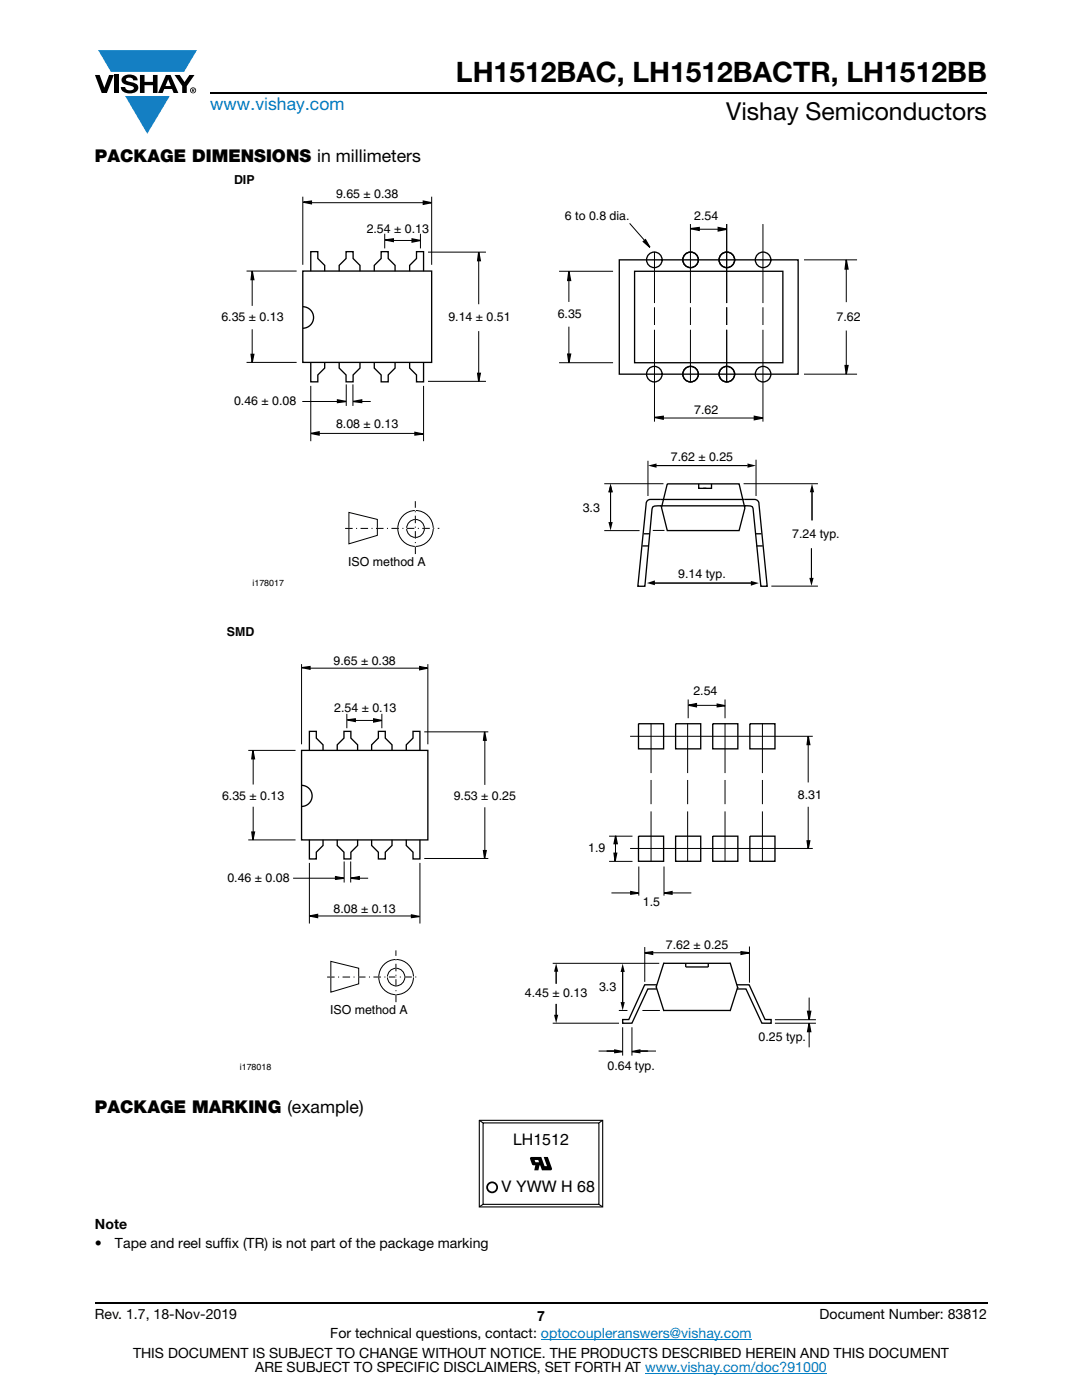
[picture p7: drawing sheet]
<svg xmlns="http://www.w3.org/2000/svg" width="216mm" height="279mm" viewBox="0 0 216 279" stroke-linecap="round" stroke-linejoin="round" font-family="sans-serif">
<g fill="#147fc3">
<path d="M19.6 10h19.7l-2.6 4.3h-1.1h-13.5z"/>
<path d="M25 19.2h8.9l-4.5 7.5z"/>
</g>
<g fill="#000">
<path d="M18.9 15h1l.9 2.5 1-2.5h.9l-1.4 3.6h-1zM22.9 15h.9v3.6h-.9zM24.6 15.3a2.1 2.1 0 0 1 2.8 .3l.1 .4h-.9a.79 .79 0 0 0-.7-.5 .79 .79 0 0 0-.8 .4l.3 .3 1 .2a1.08 1.08 0 0 1 1.2 1 1.08 1.08 0 0 1-1.1 1.2 1.73 1.73 0 0 1-2.4-1.2h.9a.96 .96 0 0 0 .8 .6 .96 .96 0 0 0 .9-.4 1.31 1.31 0 0 0-1.2-.6 1.03 1.03 0 0 1-1.1-.6 1.03 1.03 0 0 1 .2-1.1zM27.9 15h.9v1.3h1.7v-1.3h.9v3.6h-.9v-1.6h-1.7v1.6h-.9zM34.8 15h1.1l.9 1.4 1-1.4h1l-1.5 2.2v1.4h-.9v-1.4z"/>
<path d="M33.6 15.9l.5 1.3h-1.1zM33.1 15l-1.6 3.6h1l.3-.8h1.5l.3 .8h1l-1.6-3.6z"/>
<path d="M38.4 17.8h.2v.2h-.2zM38.3 17.7v.7h.1v-.3l.4 .3-.2-.3 .2-.2-.1-.2z"/>
<path d="M38.1 18a.46 .46 0 0 1 .9 0 .46 .46 0 0 1-.9 0zM37.9 18a.6 .6 0 0 0 1.2 0 .6 .6 0 0 0-1.2 0z"/>
</g>
<path d="M42 18.6h155M18.9 260h178.1" fill="none" stroke="#000" stroke-width=".36"/>
<path d="M107.9 267.3h42.1M128.7 274h36.3" fill="none" stroke="#007ec4" stroke-width=".2"/>
<path d="M44.2 34.6h127.5v82.8h-127.5z" fill="#fff"/>
<g fill="none" stroke="#000" stroke-width=".2">
<path d="M60.4 39.4v13.3M86.1 39.4v13.3M49.3 54.1h9.8M50.3 55.8v5.1M62 40.5h22.7M76.8 46.8v2.7M78.4 48h4M83.9 46.8v2.7M85.5 50.3h11.4M95.5 52v8.6M111.7 54.1h10.5M113.5 56v4.2"/>
<path d="M125.7 44.6l3 3.5M130.6 50.3v10.1M137.8 44.8v15.6M139.4 45.7h4.1M145 44.8v15.6M152.2 44.8v15.6M160.5 51.9h10.4M168.9 53.7v6.5M49.3 72.3h9.8M50.3 65.8v4.9M62 77.1v10.9M69.1 76.8v4.1"/>
<path d="M70.4 76.8v4.1M84.5 77.1v10.9M85.5 76.1h11.4M95.5 66.2v8.3M111.7 72.4h10.5M113.5 65.3v5.4M130.6 61.4v3.4M130.6 65.9v18.1M137.8 61.4v3.4M137.8 65.9v10.3M145 61.4v3.4M145 65.9v10.3"/>
<path d="M152.2 61.4v3.4M152.2 65.9v18.2M160.5 74.7h10.4M168.9 66.1v6.9M60.4 80.1h6.9M63.5 86.5h19.4M72.2 80.1h1.7M120.6 96.5h11.8M121.8 97.6v6.7M129.3 92v7M130 92.9h19.2M132.2 83.4h18.5"/>
<path d="M148.4 96.5h14.8M150.9 91.7v7.3M162 97.6v6.3M120.6 105.9h7M130 116.4h19.9M130.3 105.9h2.3M153.9 117h9.3M161.9 109.4v6.8"/>
</g>
<g fill="#000">
<path d="M50.3 54.1l.3 1.7h-.5zM60.5 40.3l1.6-.2v.6zM76.9 47.9l1.6-.2v.5zM82.2 47.7l1.6 .3-1.6 .3zM84.5 40.1l1.6 .4-1.6 .3zM95.5 50.3l.3 1.7h-.5zM113.5 54.1l.4 1.9h-.6zM128.4 48.2l.4-.4 .9 1.6zM137.8 45.6l1.7-.2v.6zM143.3 45.4l1.7 .3-1.7 .4zM168.9 51.9l.3 1.8h-.6zM50.1 70.7h.5l-.3 1.6z"/>
<path d="M67.3 79.8l1.8 .3-1.8 .2zM70.5 80.1l1.7-.3v.5zM95.3 74.5h.5l-.3 1.6zM113.3 70.7h.6l-.4 1.7zM168.6 73h.6l-.3 1.7zM62.1 86.5l1.6-.3v.6zM82.8 86.3l1.6 .3-1.6 .2zM121.8 96.5l.5 1.7h-.9zM129.3 92.9l1.7-.4v.8zM130.6 83.3l1.7-.2v.6zM149.2 92.5l1.7 .4-1.7 .4zM150.5 83.1l1.7 .3-1.7 .4z"/>
<path d="M162 96.5l.5 1.7h-.9zM121.4 104.2h.9l-.5 1.7zM129.1 116.4l1.6-.6v1zM149.8 115.9l1.6 .5-1.6 .5zM161.5 115.3h.8l-.4 1.6z"/>
</g>
<g fill="none" stroke="#000" stroke-width=".26">
<path d="M50.3 54.1l.3 1.7h-.5zM60.4 54.1h25.7v18.2h-25.7zM60.5 40.3l1.6-.2v.6zM62 54v-3.8h1.4v1.4l1.4 1.4v1M67.7 54v-1l1.4-1.4v-1.4h1.4v1.4l1.3 1.4v1M74.7 54v-1l1.4-1.4v-1.4h1.4v1.4l1.3 1.4v1M76.9 47.9l1.6-.2v.5zM81.7 54v-1l1.4-1.4v-1.4h1.4v3.8M82.2 47.7l1.6 .3-1.6 .3zM84.5 40.1l1.6 .4-1.6 .3zM95.5 50.3l.3 1.7h-.5zM113.5 54.1l.4 1.9h-.6z"/>
<path d="M123.6 51.9h35.7v22.8h-35.7zM126.6 54.1h29.6v18.3h-29.6zM128.4 48.2l.4-.4 .9 1.6zM137.8 45.6l1.7-.2v.6zM143.3 45.4l1.7 .3-1.7 .4zM168.9 51.9l.3 1.8h-.6zM50.1 70.7h.5l-.3 1.6zM60.4 61.2a2.15 2.15 0 0 1 2.2 2.2 2.15 2.15 0 0 1-2.2 2.1M62 72.4v3.8h1.4v-1.4l1.4-1.3v-1.1M67.3 79.8l1.8 .3-1.8 .2zM67.7 72.4v1.1l1.4 1.3v1.4h1.4v-1.4l1.3-1.3v-1.1M74.7 72.4v1.1l1.4 1.3v1.4h1.4v-1.4l1.3-1.3v-1.1"/>
<path d="M81.7 72.4v1.1l1.4 1.3v1.4h1.4v-3.8M95.3 74.5h.5l-.3 1.6zM113.3 70.7h.6l-.4 1.7zM168.6 73h.6l-.3 1.7zM62.1 86.5l1.6-.3v.6zM70.5 80.1l1.7-.3v.5zM82.8 86.3l1.6 .3-1.6 .2zM130.6 83.3l1.7-.2v.6zM133.1 96.6h14.4l1.1 4.8-1.1 4.5h-14.4l-1.1-4.6zM139.4 96.6v.9h2.6v-.9M140.3 97.5h.7M150.5 83.1l1.7 .3-1.7 .4z"/>
<path d="M128.2 109h1.2M128.4 106.5h1.3M131.7 100.9h17.2M131.9 100.9l-1.4 .1-.4 .4-1.4 15.6h-1.4l1.6-16.4a.85 .85 0 0 1 .9-.9h20.7a.84 .84 0 0 1 .9 .9l1.7 16.4h-1.3l-1.6-15.6-.4-.4-1.3-.1M150.7 106.5h1.2M150.9 109h1.3"/>
<circle cx="130.6" cy="51.9" r="1.55"/>
<circle cx="137.8" cy="51.9" r="1.55"/>
<circle cx="145" cy="51.9" r="1.55"/>
<circle cx="152.3" cy="51.9" r="1.55"/>
<circle cx="130.6" cy="74.7" r="1.55"/>
<circle cx="137.8" cy="74.7" r="1.55"/>
<circle cx="145" cy="74.7" r="1.55"/>
<circle cx="152.3" cy="74.7" r="1.55"/>
</g>
<path d="M69.6 102.3l5.7 1.4v3.1l-5.7 1.7z" fill="#fff"/>
<path d="M69.6 102.3l5.7 1.4v3.1l-5.7 1.7z" fill="none" stroke="#000" stroke-width=".2"/>
<circle cx="82.9" cy="105.5" r="3.6" fill="#fff"/>
<circle cx="82.9" cy="105.5" r="3.6" fill="none" stroke="#000" stroke-width=".2"/>
<circle cx="82.9" cy="105.5" r="1.78" fill="#fff"/>
<circle cx="82.9" cy="105.5" r="1.78" fill="none" stroke="#000" stroke-width=".2"/>
<path d="M68.9 105.5l18.8-.1z" fill="#fff"/>
<path d="M68.9 105.5l18.8-.1" fill="none" stroke="#000" stroke-width=".2" stroke-dasharray="1.5 .7 .2 .7" stroke-linecap="butt"/>
<path d="M82.9 100v10.6z" fill="#fff"/>
<path d="M82.9 110.6v-10.6" fill="none" stroke="#000" stroke-width=".2" stroke-dasharray="1.5 .7 .2 .7" stroke-linecap="butt"/>
<path d="M44.3 124.9h119.7v89.2h-119.7z" fill="#fff"/>
<g fill="none" stroke="#000" stroke-width=".2">
<path d="M60.2 132.6v15.8M61.7 133.3h22.3M85.4 132.6v15.8M137.3 139.7v3.5M144.7 139.7v3.5M49.6 149.8h9.3M50.5 151.4v5.1M69.2 142.6v2.6M70.8 143.8h4M76.2 142.6v2.6M84.8 146.1h12.5M96.7 147.7v8.8"/>
<path d="M125.8 146.9h36.3M129.9 144.4v9.8M129.9 155.8v4.6M137.2 144.4v9.8M137.2 155.8v4.6M138.7 140.8h4.5M144.7 144.4v9.8M144.7 155.8v4.6M152.1 144.4v9.8M152.1 155.8v4.6M161.3 148.6v7.5M49.6 167.6h9.3"/>
<path d="M50.5 161.1v5M58.6 175.3h8.4M61.7 172.3v11.9M68.7 172v4M70 172v4M71.7 175.3h1.7M83.8 172.3v11.9M84.8 171.3h12.5M96.7 161.2v8.6M121.5 166.9h4.7M121.5 171.9h4.7M122.1 178.2h3.9"/>
<path d="M122.8 168.2v2.2M125.8 169.3h36.3M127.5 172.9v5.8M129.9 162v9.8M132.5 172.9v5.8M134 178.2h3.8M137.2 162v9.8M144.7 162v9.8M152.1 162v9.8M161.3 161.1v6.7M63.2 182.8h19M110.3 192.3h21.2"/>
<path d="M124.2 193.4v6.7M128.7 189.1v6.7M130.2 190.1h17.9M149.5 189v7M161.5 199.2v2.6M110.3 204.2h13.2M111 200.4v2.3M119.5 209.8h3.4M123.5 201.7h1.7M124.2 205v5.7M126.1 205v5.7M127.5 209.8h3.3"/>
<path d="M128.2 201.7h3.5M154.7 203.5h8M154.7 204.2h8M161.5 205.9v3"/>
</g>
<g fill="#000">
<path d="M60.3 133.2l1.6-.2v.6zM83.7 133l1.6 .3-1.6 .4zM50.5 149.8l.3 1.6h-.5zM69.3 143.7l1.6-.2v.5zM74.6 143.5l1.5 .3-1.5 .3zM96.7 146.1l.3 1.6h-.5zM137.4 140.7l1.6-.3v.7zM143.1 140.5l1.6 .3-1.6 .3zM161.3 146.9l.3 1.7h-.5zM50.3 166.1h.5l-.3 1.5zM67 175l1.6 .3-1.6 .2zM70 175.3l1.7-.3v.5z"/>
<path d="M96.5 169.8h.5l-.3 1.5zM122.5 170.3h.6l-.4 1.6zM122.8 166.8l.4 1.6h-.7zM125.9 177.9l1.5 .3-1.5 .3zM132.5 178.2l1.6-.3v.6zM161.1 167.8h.5l-.3 1.6zM61.8 182.8l1.6-.3v.6zM82.1 182.6l1.6 .3-1.6 .2zM111 192.2l.4 1.7h-.8zM124.2 192.3l.5 1.7h-.9zM123.8 200h.9l-.5 1.7zM128.7 190.1l1.5-.2v.6z"/>
<path d="M147.9 189.9l1.6 .2-1.6 .4zM110.6 202.5h.8l-.4 1.7zM122.7 209.6l1.5 .3-1.5 .2zM126.1 209.9l1.6-.3v.5zM161.1 201.8h.7l-.3 1.7zM161.5 204.2l.3 1.7h-.7z"/>
</g>
<g fill="none" stroke="#000" stroke-width=".26">
<path d="M60.3 133.2l1.6-.2v.6zM83.7 133l1.6 .3-1.6 .4zM50.5 149.8l.3 1.6h-.5zM60.2 149.8h25.2v17.8h-25.2zM60.2 156.7a2.11 2.11 0 0 1 2.1 2.1 2.11 2.11 0 0 1-2.1 2.1M61.7 149.7v-3.7h1.4v1.3l1.4 1.3v1.1M67.3 149.7v-1.1l1.3-1.3v-1.3h1.4v1.3l1.4 1.3v1.1M69.3 143.7l1.6-.2v.5zM74.2 149.7v-1.1l1.3-1.3v-1.3h1.4v1.3l1.3 1.3v1.1M74.6 143.5l1.5 .3-1.5 .3zM81.1 149.7v-1.1l1.3-1.3v-1.3h1.4v3.7M96.7 146.1l.3 1.6h-.5z"/>
<path d="M127.4 144.4h5v5h-5zM134.8 144.4h5v5h-5zM137.4 140.7l1.6-.3v.7zM142.2 144.4h5v5h-5zM143.1 140.5l1.6 .3-1.6 .3zM149.6 144.4h5v5h-5zM161.3 146.9l.3 1.7h-.5zM50.3 166.1h.5l-.3 1.5zM61.7 167.7v3.7h1.4v-1.3l1.4-1.4v-1M67 175l1.6 .3-1.6 .2zM67.3 167.7v1l1.3 1.4v1.3h1.4v-1.3l1.4-1.4v-1M70 175.3l1.7-.3v.5z"/>
<path d="M74.2 167.7v1l1.3 1.4v1.3h1.4v-1.3l1.3-1.4v-1M81.1 167.7v1l1.3 1.4v1.3h1.4v-3.7M96.5 169.8h.5l-.3 1.5zM122.5 170.3h.6l-.4 1.6zM122.8 166.8l.4 1.6h-.7zM125.9 177.9l1.5 .3-1.5 .3zM127.4 166.9h5v5h-5zM132.5 178.2l1.6-.3v.6zM134.8 166.9h5v5h-5zM142.2 166.9h5v5h-5zM149.6 166.9h5v5h-5zM161.1 167.8h.5l-.3 1.6z"/>
<path d="M61.8 182.8l1.6-.3v.6zM82.1 182.6l1.6 .3-1.6 .2zM128.7 190.1l1.5-.2v.6zM131.1 196.5h-2.5l-3.1 7h-1.3v.7h1.9l3.2-6.8h1.8M132.4 192.3l13.3-.1 1.5 4.9-1.5 4.6h-13.3l-1.4-4.8zM136.8 192.2v.8h4.5v-.8M147 196.5h2.5l3.2 7h1.2v.7h-1.9l-3.1-6.8h-1.9M147.9 189.9l1.6 .2-1.6 .4zM122.7 209.6l1.5 .3-1.5 .2zM126.1 209.9l1.6-.3v.5zM161.1 201.8h.7l-.3 1.7zM161.5 204.2l.3 1.7h-.7z"/>
</g>
<path d="M66 191.9l5.6 1.3v3.1l-5.6 1.7z" fill="#fff"/>
<path d="M66 191.9l5.6 1.3v3.1l-5.6 1.7z" fill="none" stroke="#000" stroke-width=".2"/>
<circle cx="79" cy="195" r="3.5" fill="#fff"/>
<circle cx="79" cy="195" r="3.5" fill="none" stroke="#000" stroke-width=".2"/>
<circle cx="79" cy="195" r="1.74" fill="#fff"/>
<circle cx="79" cy="195" r="1.74" fill="none" stroke="#000" stroke-width=".2"/>
<path d="M65.3 195h18.4z" fill="#fff"/>
<path d="M65.3 195h18.4" fill="none" stroke="#000" stroke-width=".2" stroke-dasharray="1.5 .7 .2 .7" stroke-linecap="butt"/>
<path d="M79 189.7v10.3z" fill="#fff"/>
<path d="M79 200v-10.3" fill="none" stroke="#000" stroke-width=".2" stroke-dasharray="1.5 .7 .2 .7" stroke-linecap="butt"/>
<path d="M111 193.3v3" fill="none" stroke="#000" stroke-width=".2"/>
<path d="M95.5 223.5h24.9v17.5h-24.9z" fill="#fff"/>
<path d="M95.6 223.6h24.7v17.3h-24.7zM96.4 224.1h23.1v16.3h-23.1zM120.2 223.6l-.7 .5M96.4 240.3l-.7 .5M119.5 240.4l.7 .4" fill="none" stroke="#000" stroke-width=".22"/>
<circle cx="98.2" cy="237" r="1" fill="#fff"/>
<circle cx="98.2" cy="237" r="1" fill="none" stroke="#000" stroke-width=".35"/>
<path d="M106.7 231.5h.7l.2 .5h-.8zM105.8 231v.3l.4 1.1 .2 .2h.4l-.2 1h.8l.3-1h.1l.3 1h1.8l.2-.2v-.2l-.8-2.3h-.8l.7 1.8h-.5l-.7-1.8h-2z" fill="#000"/>
<path d="M95.6 223.6l.8 .5" fill="none" stroke="#000" stroke-width=".22"/>
<text font-size="5.6" x="91" y="16.4">LH1512BAC, LH1512BACTR, LH1512BB</text>
<text font-size="4.9" x="144.9" y="24">Vishay Semiconductors</text>
<text font-size="3.5" fill="#007ec4" x="42" y="21.9">www.vishay.com</text>
<g font-size="3.5">
<text x="18.9" y="32.3">PACKAGE DIMENSIONS in millimeters</text>
<text x="18.9" y="222.1">PACKAGE MARKING (example)</text>
</g>
<g font-size="3.2">
<text x="102.4" y="228.5">LH1512</text>
<text x="100" y="238">V YWW H 68</text>
</g>
<g font-size="2.8">
<text x="18.9" y="245.2">Note</text>
<text x="18.9" y="249.1">•</text>
<text x="22.9" y="249.1">Tape and reel suffix (TR) is not part of the package marking</text>
<text x="18.9" y="263.3">Rev. 1.7, 18-Nov-2019</text>
<text x="107.2" y="263.6">7</text>
<text x="163.6" y="263.3">Document Number: 83812</text>
<text x="65.9" y="267.1">For technical questions, contact: optocoupleranswers@vishay.com</text>
<text x="26.5" y="271">THIS DOCUMENT IS SUBJECT TO CHANGE WITHOUT NOTICE. THE PRODUCTS DESCRIBED HEREIN AND THIS DOCUMENT</text>
<text x="50.9" y="273.8">ARE SUBJECT TO SPECIFIC DISCLAIMERS, SET FORTH AT www.vishay.com/doc?91000</text>
</g>
<g font-size="2.5">
<text x="46.7" y="36.8">DIP</text>
<text x="67.1" y="39.6">9.65 ± 0.38</text>
<text x="73.2" y="46.4">2.54 ± 0.13</text>
<text x="112.7" y="43.9">6 to 0.8 dia.</text>
<text x="138.5" y="43.9">2.54</text>
<text x="44.2" y="64">6.35 ± 0.13</text>
<text x="89.5" y="64">9.14 ± 0.51</text>
<text x="111.3" y="63.6">6.35</text>
<text x="166.9" y="64">7.62</text>
<text x="46.7" y="80.9">0.46 ± 0.08</text>
<text x="138.5" y="82.5">7.62</text>
<text x="67.1" y="85.5">8.08 ± 0.13</text>
<text x="133.9" y="92">7.62 ± 0.25</text>
<text x="116.3" y="102.3">3.3</text>
<text x="158.1" y="107.4">7.24 typ.</text>
<text x="69.5" y="113">ISO method A</text>
<text x="135.4" y="115.3">9.14 typ.</text>
<text x="45.3" y="127">SMD</text>
<text x="66.6" y="132.7">9.65 ± 0.38</text>
<text x="66.7" y="142.1">2.54 ± 0.13</text>
<text x="138.3" y="138.7">2.54</text>
<text x="44.3" y="159.6">6.35 ± 0.13</text>
<text x="90.5" y="159.6">9.53 ± 0.25</text>
<text x="159.2" y="159.4">8.31</text>
<text x="117.4" y="170.1">1.9</text>
<text x="45.4" y="176">0.46 ± 0.08</text>
<text x="66.6" y="182.1">8.08 ± 0.13</text>
<text x="128.3" y="180.7">1.5</text>
<text x="132.9" y="189.4">7.62 ± 0.25</text>
<text x="119.5" y="197.8">3.3</text>
<text x="65.8" y="202.4">ISO method A</text>
<text x="104.8" y="199">4.45 ± 0.13</text>
<text x="151.4" y="207.8">0.25 typ.</text>
<text x="121.2" y="213.5">0.64 typ.</text>
</g>
<g font-size="1.8">
<text x="50.4" y="117">i178017</text>
<text x="47.9" y="213.5">i178018</text>
</g>
</svg>
